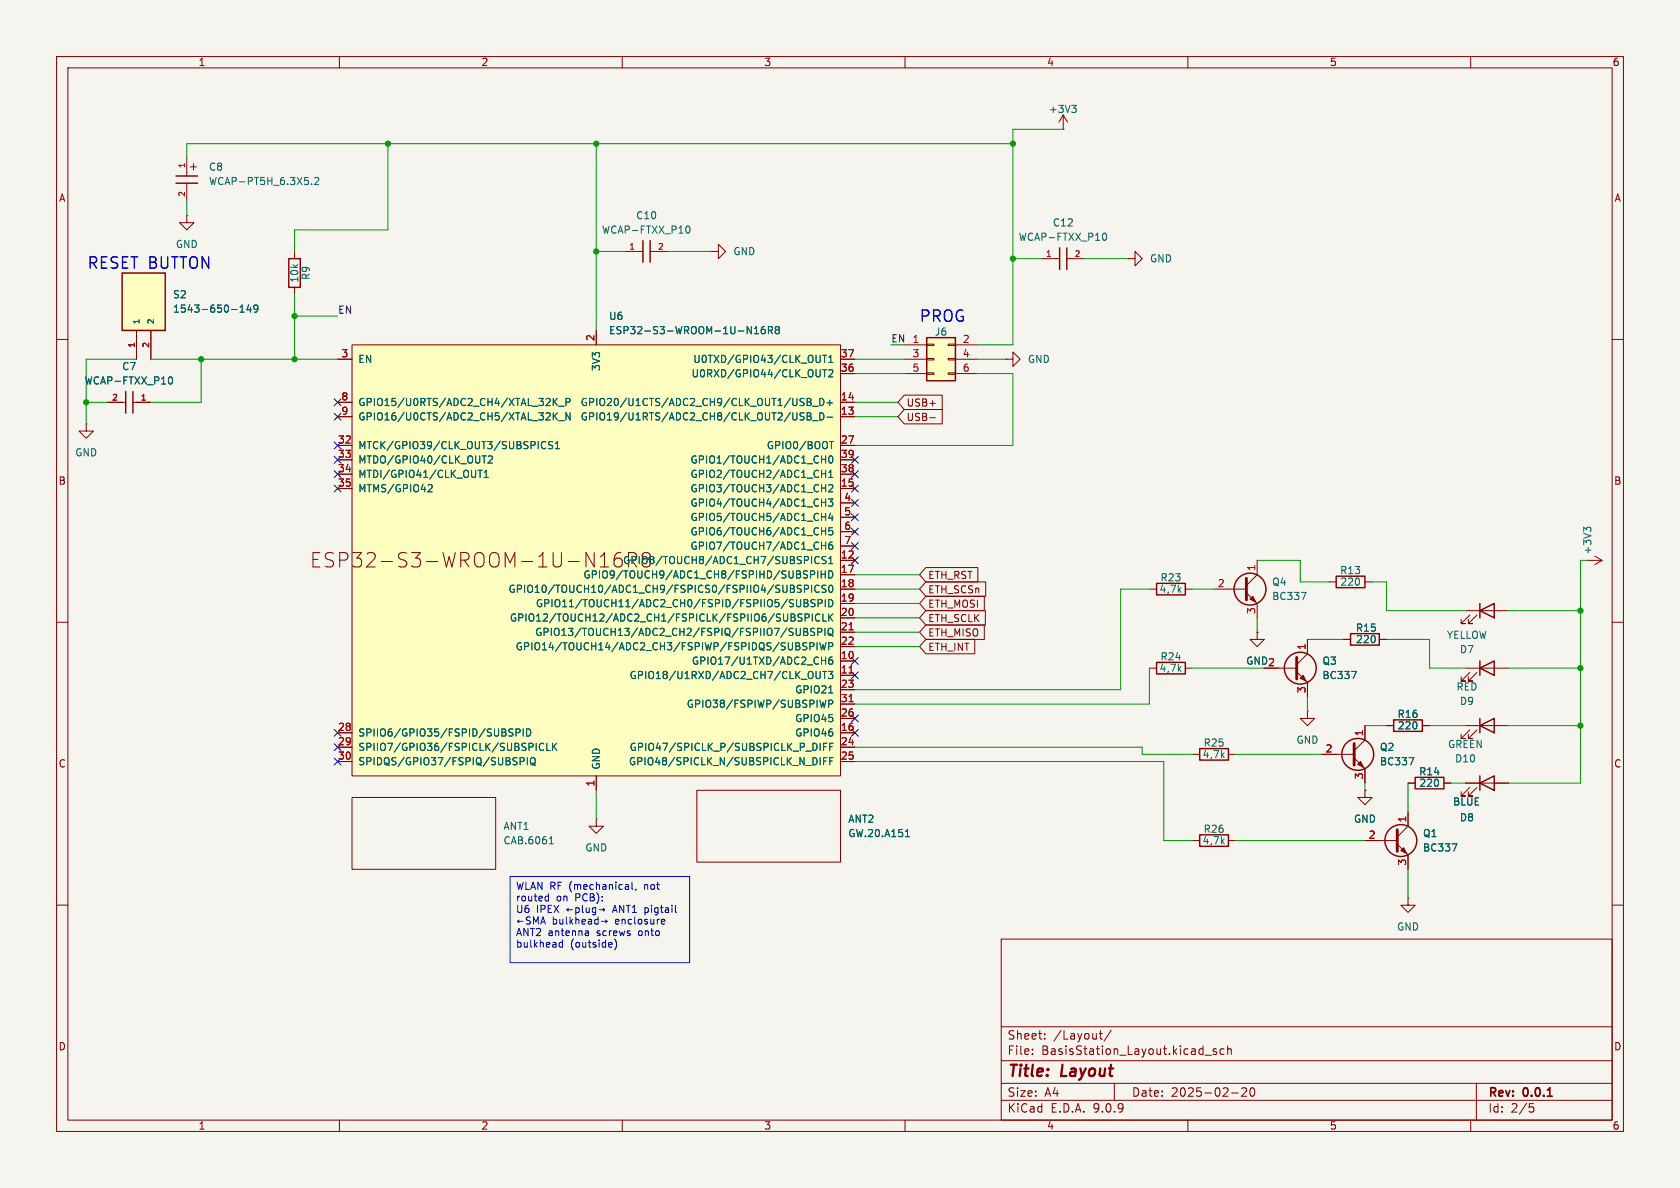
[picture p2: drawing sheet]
<svg xmlns="http://www.w3.org/2000/svg" width="297mm" height="210mm" viewBox="0 0 297 210" stroke-linecap="round" stroke-linejoin="round" font-family="sans-serif">
<path d="M0 0h297v210h-297z" fill="#f5f4ef" stroke="#f5f4ef" stroke-width=".18"/>
<g fill="none" stroke="#840000" stroke-width=".18">
<path d="M10 10h277v190h-277zM12 12h273v186h-273zM60 10v2M110 10v2M160 10v2M210 10v2M260 10v2M110.5 44.5h3.2M115 44.5h3.1M125.7 44.5h1.3v-1.3l1.3 1.3-1.3 1.2v-1.2M125.7 44.5h.1M10 60h2"/>
<path d="M285 60h2M222.2 99.1v2.5l-1.9 1.9M10 110h2M214.6 104.1h5.7M220.3 104.8l1.9 1.9v2.5M285 110h2M210.8 133.4h1.3M217.2 133.4h1.2M248.9 138.4h1.3M255.3 138.4h1.2M248.9 158.8v1.2h1.3l-1.3 1.3-1.3-1.3h1.3M248.9 158.8h.1"/>
<path d="M10 160h2M177 166h108v32h-108zM285 160h2M60 198v2M110 198v2M160 198v2M177 194.5h108M177 191.5h108M177 187.5h108M177 181.5h108M182.5 186.3v.1M182.5 185.5v.1"/>
<path d="M184.7 183.6v.1M184.7 182.8v.1M194.3 182.7h.6M194.5 182.2v1.3l.4 .2M196.5 182.1l-1.3 2M197 191.5v3M210 198v2M213 186.5h1.2M215 185.5l-.3-.1-.2 .2v.2l.5 .2v.3h-.5M216.4 185.5l-.4-.1-.3 .3v.4l.1 .2h.6M217 185.5l.2-.1 .4 .1 .1 .9M217 184.9v1.5"/>
<path d="M217.7 193.2h1.2M219.5 192.4l.6-.1 .2 .1 .1 .3-.9 1.1h.9M221.1 192.4l.2-.1a.81 .81 0 0 1 .6 .6 .81 .81 0 0 1-.3 .8l-.1 .1a.81 .81 0 0 1-.4-1.4zM260 198v2M261 191.5v6.5M270.4 195.1h.7M270.5 195.7h.4l.3 .3-.2 .5-.5 .1"/>
</g>
<path d="M273.6 193.8h.8" fill="none" stroke="#840000" stroke-width=".3"/>
<g fill="none" stroke="#840000" stroke-width=".25">
<path d="M113.7 42.5v3.9M114.9 42.5v3.9M212.1 132.3h5.1v2.1h-5.1zM250.2 137.4h5.1v2h-5.1z"/>
<circle cx="221" cy="104.1" r="2.82"/>
</g>
<path d="M121.4 40.1l.1-.2a.68 .68 0 0 1 .5 .7 .68 .68 0 0 1-.5 .6l-.1-.1M230 104.7h.9l-.6 1.3" fill="none" stroke="#006464" stroke-width=".18"/>
<path d="M220.3 102.2v3.8" fill="none" stroke="#840000" stroke-width=".51"/>
<path d="M221 105.9l.5-.5 .5 1z" fill="#840000" stroke="#840000" stroke-width=".18"/>
<path d="M62.2 61h86.4v76.2h-86.4z" fill="#ffffc2"/>
<g fill="none" stroke="#840000" stroke-width=".18">
<path d="M52.1 44.5v1.2M52.1 50.8v1.3M105.4 58.4v2.6M199.4 45.7h1.3v-1.2l1.2 1.2-1.2 1.3v-1.3M199.4 45.7h.1M59.7 63.5h2.5M59.7 71.1h2.5M59.7 73.7h2.5M59.7 78.7h2.5M62.2 61h86.4v76.2h-86.4zM148.6 63.5h2.5M148.6 71.1h2.5"/>
<path d="M148.6 73.7h2.5M148.6 78.7h2.5M148.6 66h2.5M177.8 63.5h1.3v-1.3l1.2 1.3-1.2 1.3v-1.3M177.8 63.5h.1M59.7 81.3h2.5M59.7 83.8h2.5M59.7 86.4h2.5M106.1 98.4l.8-.7v2.5M109.8 97.7a1.01 1.01 0 0 0-1.2 1.1v.9l.1 .3 .3 .2 .8-.1M109.8 98.8l-.8-.1-.4 .4M112.5 98.2l-.4-.5h-1v2.5"/>
<path d="M113.5 98.2l.5-.5h.5l.5 .5M148.6 81.3h2.5M148.6 83.8h2.5M148.6 86.4h2.5M148.6 88.9h2.5M148.6 91.4h2.5M148.6 94h2.5M148.6 96.5h2.5M148.6 99.1h2.5M280.7 99.1h.1M280.7 99.1h2.5M281.9 98.3l1.3 .8"/>
<path d="M283.2 99.1l-1.3 .7M106.1 100.2h1.5M148.6 101.6h2.5M148.6 104.1h2.5M148.6 106.7h2.5M148.6 109.2h2.5M148.6 111.8h2.5M148.6 114.3h2.5M148.6 116.8h2.5M148.6 119.4h2.5M203.2 104.1h1.3M203.2 118.1h1.3"/>
<path d="M209.5 104.1h1.3M209.5 118.1h1.3M222.2 111.8v1.2h1.3l-1.3 1.3-1.2-1.3h1.2M222.2 111.8h.1M223.5 118.1h5.7M229.2 118.7l1.9 2v2.5M231.1 113v2.6l-1.9 1.9M234.9 102.9h1.3M237.5 113h1.3M241.3 102.9h1.3M243.8 113h1.3M259.1 118.1h7.6"/>
<path d="M259.1 108h7.6M259.8 118.9l-1.5 1.5h.8h-.8v-.8M259.8 108.7l-1.5 1.5h.8h-.8v-.7M261.1 118.9l-1.5 1.5h.7h-.7v-.8M261.1 108.7l-1.5 1.5h.7h-.7v-.7M59.7 129.5h2.5M59.7 132.1h2.5M59.7 134.6h2.5M105.4 137.2v2.5M123.2 139.7h25.4v12.7h-25.4zM148.6 129.5h2.5M148.6 132.1h2.5"/>
<path d="M148.6 134.6h2.5M148.6 121.9h2.5M148.6 124.5h2.5M148.6 127h2.5M231.1 125.7v1.3h1.3l-1.3 1.3-1.2-1.3h1.2M231.1 125.7h.1M233.7 133.4h5.7M239.4 134l1.9 1.9v2.5M241.3 139.7v1.3h1.3l-1.3 1.2-1.3-1.2h1.3M241.3 139.7h.1M241.3 128.3v2.5l-1.9 1.9M245.1 128.3h1.3"/>
<path d="M251.5 128.3h1.2M259.1 128.3h7.6M259.1 138.4h7.6M259.8 139.2l-1.5 1.5h.8h-.8v-.7M259.8 129l-1.5 1.6h.8h-.8v-.8M261.1 139.2l-1.5 1.5h.7h-.7v-.7M261.1 129l-1.5 1.6h.7h-.7v-.8M62.2 141h25.4v12.7h-25.4zM105.4 144.8v1.3h1.3l-1.3 1.2-1.3-1.2h1.3M105.4 144.8h.1M210.8 148.6h1.3M217.2 148.6h1.2"/>
<path d="M241.3 148.6h5.7M247 149.2l1.9 1.9v2.6M248.9 143.5v2.6l-1.9 1.9"/>
</g>
<g fill="none" stroke="#006464" stroke-width=".18">
<path d="M133.4 59h.7M133.4 58.1l.3-.4v1.3M135.2 57.7l-.4 .1a.86 .86 0 0 0 0 1.2l.4-.1 .1-.4-.2-.3h-.3l-.2 .3M135.8 58.4l.7-.1 .1-.1-.1-.3-.7-.2v1.3M136.1 58.4l.5 .6M137.3 58.3l-.2-.3 .2-.3h.2l.3 .3-.3 .3M137.3 58.3l-.2 .2v.4l.2 .1 .4-.1 .1-.1v-.3l-.3-.2M137.3 58.3h.2M96.5 78.2a.6 .6 0 0 0-.9 .4 .6 .6 0 0 0 .6 .7l.3-.1M97.7 78.1l-.5-.1-.2 .2v.3l.6 .3 .1 .3-.2 .2h-.5M97.8 70.4v1.3M97.8 73v1.2"/>
<path d="M98 71l.5 .7M98 73.5l.5 .7M98.2 79.3h.7M98.2 78.4l.3-.4v1.3M98.5 70.4l-.7 .8M98.5 73l-.7 .7M98.8 71.8h1M98.8 74.4h1M100.1 71.1l.6-.1 .1-.1-.1-.3-.6-.2v1.3M100.8 73v1.2l-.7-1.2v1.2M142 73h.2M142.1 73.8v.3"/>
<path d="M142.7 70.4h.4l.3 .3-.3 .3 .3 .2v.3l-.2 .2h-.5zM142.7 73h.4l.3 .2-.3 .4 .3 .1v.3l-.2 .2h-.5zM142.7 71h.4M142.7 73.6h.4M143.7 71.8h.9M143.7 74.4h.9M144.9 70.4a.64 .64 0 0 1 .8 .7 .64 .64 0 0 1-.8 .6zM144.9 73a.64 .64 0 0 1 .8 .6 .64 .64 0 0 1-.8 .6zM145.4 62.8h.7M145.4 65.3h.7M145.8 62.8v1.3M145.8 65.3v1.3"/>
<path d="M146.2 71.2h1M146.2 73.8h1M146.5 64.1h.7M146.5 63.2l.4-.4v1.3M146.5 65.5l.5-.2 .2 .4-.8 .9h.8M146.6 78h.8M146.7 70.7v1M147 78v1.3M75.9 85.7h.4l.1 .3-.8 .9h.8M84.5 83.1h.7M84.9 83.1v1.3M85.2 80.6h.8"/>
<path d="M85.6 80.6v1.3M85.6 84.4h.7M85.6 83.5l.4-.4v1.3M86.3 80.7l.5-.1 .3 .4-.8 .9h.8M144.8 98.5a.6 .6 0 0 0-.8 .4 .6 .6 0 0 0 .6 .7l.2-.1M145.2 81.2h.8M145.2 83.1v1.3M145.2 83.7h.8M145.2 86.3h.8M145.2 88.8h.8M145.2 91.4h.8M145.2 93.9h.8"/>
<path d="M145.2 96.4h.8M146 80.6v1.3M146 83.1v1.3M146 85.7v1.2M146 88.2v1.3M146 90.7v1.3M146 93.3v1.3M146 95.8v1.3M146 98.4h-.5l-.1 .1v.4l.5 .2 .1 .3-.2 .2h-.5M146.4 88.2h.8l-.4 .5 .4 .1v.6l-.2 .1-.6-.1M146.5 84.4h.7M146.5 85.8l.5-.1 .2 .3-.8 .9h.8"/>
<path d="M146.5 83.5l.4-.4v1.3M146.5 98.7l.4-.3v1.2M146.5 99.6h.7M146.6 80.7l.2-.1a.68 .68 0 0 1 .4 .6 .68 .68 0 0 1-.4 .7l-.2-.2-.1-.3zM146.8 90.7l-.3 .9h.8M147.1 95.8l-.4 .1a.86 .86 0 0 0 0 1.2l.5-.1v-.4l-.2-.3-.4 .1-.1 .2M147.1 91.2v.8M147.2 93.3h-.6l-.1 .6 .2-.1h.4l.1 .2v.4l-.2 .2-.5-.2M280.5 93.6l-.5-.4v.8M280.5 93.4l.2-.2h.3l.2 .2M141.1 108.9l.7 .5-.3 .4-.4-.1M141.5 111.1v1l-.3 .2"/>
<path d="M141.5 106v1l-.1 .2-.3 .1M141.7 103.5l-.5-.1-.2 .2v.3l.5 .3 .2 .3-.3 .2h-.5M141.8 108.6l-.5-.1-.2 .3M142.1 111.1h.4l.3 .2-.3 .4 .3 .1v.3l-.2 .2h-.5zM142.1 111.7h.4M142.2 106h.4l.2 .2-.2 .4 .2 .1 .1 .3-.3 .3h-.4zM142.2 106.6h.4M142.2 104.1h.6l.1-.2v-.3l-.7-.2v1.3M142.3 109.2l.6-.1 .2-.1-.1-.3-.7-.2v1.3M142.6 113.7l-.4-.1-.2 .1v.4l.5 .2 .1 .3-.2 .3-.5-.1M143.2 114.3l.6-.1 .1-.2-.1-.3-.6-.1v1.3M143.3 101.6l.6-.1 .1-.2v-.3l-.7-.1v1.3"/>
<path d="M143.5 103.4v1.3M143.6 108.5v1.3M144 111.1h-.5l-.1 .1v.4l.5 .2 .1 .3-.2 .2h-.5M144.1 106.1l-.5-.1-.2 .1v.4l.6 .2 .1 .3-.3 .3-.4-.1M144.3 118.7v1l.2 .3 .4-.1 .1-.2v-1M144.4 113.6v1.3M144.6 111.7h.6l.1-.2-.1-.3-.6-.1v1.2M144.6 100.9v1.3M144.6 106.7l.6-.1 .2-.2-.1-.3-.7-.1v1.3M144.8 103.6a.6 .6 0 0 0-.8 .4 .6 .6 0 0 0 .6 .7l.2-.1M144.9 108.7a.6 .6 0 0 0-.8 .4 .6 .6 0 0 0 .6 .7l.2-.1M144.9 113.6l.3 1.3 .3-.9 .2 .9 .3-1.3"/>
<path d="M145.2 100.9v1.3M145.2 101.5h.7M145.2 116.1v1.3M145.2 116.8h.8M145.4 118.7h.7M145.5 108.5v1.3h.6M145.8 118.7v1.3M145.8 111.1v1.2M145.9 100.9v1.3M145.9 106v1.3M146 116.1v1.3M146 103.5l-.5-.1-.1 .2v.3l.5 .3 .1 .3-.2 .2h-.5"/>
<path d="M146.4 111.3l.3-.2a.43 .43 0 0 1 .5 .4v.4a.42 .42 0 0 1-.4 .5 .42 .42 0 0 1-.4-.5zM146.4 118.7h.8l-.4 .5 .4 .1v.5l-.2 .2-.6-.2M146.5 100.9a.64 .64 0 0 1 .7 .6 .64 .64 0 0 1-.7 .7zM146.5 106a.64 .64 0 0 1 .7 .6 .64 .64 0 0 1-.7 .7zM146.5 114.3l.6-.1 .1-.2v-.3l-.7-.1v1.3M146.5 108.5v1.3M146.6 103.6l.2-.2a.68 .68 0 0 1 .4 .7 .68 .68 0 0 1-.4 .6l-.2-.1-.1-.4zM146.6 112l.7 .5M146.7 109.1l.5 .7M147.1 116.1l-.4 .1a.86 .86 0 0 0 0 1.2l.5-.1v-.4l-.2-.3-.4 .1-.1 .2M147.2 108.5l-.7 .8M238.9 118.7h.9l-.6 1.3"/>
<path d="M90.2 129.5l.4 .1 .1 .3-.3 .2h-.3M90.2 128.8l.5 .1M91.2 129.5h.6l.2-.2-.1-.3-.7-.2v1.3M92 134.6l.6-.1 .1-.1-.1-.3-.6-.2v1.3M92.5 128.8v1.3M93.1 128.8a.64 .64 0 0 1 .7 .7 .64 .64 0 0 1-.7 .6zM93.2 133.9v1.3M93.8 134.1l.3-.2a.43 .43 0 0 1 .5 .5v.4a.42 .42 0 0 1-.4 .4 .42 .42 0 0 1-.4-.4zM94 134.9l.7 .4M94.8 131.4v1.3M96.1 131.5a.6 .6 0 0 0-.8 .4 .6 .6 0 0 0 .6 .8l.2-.2M96.7 131.4v1.3h.6"/>
<path d="M97.7 131.4v1.3M97.9 131.9l.5 .8M98.4 131.4l-.7 .7M145 131.4v1.3M145 133.9v1.3M145.6 132h.4M145.6 134.5h.4M146 123.8l-.3 1.2-.2-.9-.3 .9M146.2 131.4h-.6v1.3M146.2 133.9h-.6v1.3M146.5 124.4h.6l.1-.2v-.3l-.7-.1v1.2M146.5 122.5h.7"/>
<path d="M146.7 132h.4M146.7 134.5h.4M147.3 131.4h-.6v1.3M147.3 133.9h-.6v1.3M249.1 133.9h.8l-.5 1.3M97.1 149.2h.7M97.2 148.2l.3-.3v1.3M160.1 147.9h.7M160.2 146.9l.2-.3v1.3M256.7 149.2h.9l-.6 1.2"/>
</g>
<path d="M150.1 111.3h.7M150.1 119h.7M150.1 124h.7" fill="none" stroke="#a90000" stroke-width=".18"/>
<path d="M229.2 116.2v3.8M239.4 131.4v3.9M247 146.7v3.8" fill="none" stroke="#840000" stroke-width=".51"/>
<g fill="none" stroke="#840000" stroke-width=".25">
<path d="M51.1 45.7h2v5.1h-2zM204.5 117.1h5v2h-5zM204.5 103.1h5v2.1h-5zM236.2 101.9h5.1v2h-5.1zM238.8 112h5v2h-5zM261.6 118.1l2.6-1.3v2.6zM261.6 108l2.6-1.3v2.5zM261.6 106.7v2.5M261.6 116.8v2.6M246.4 127.3h5.1v2h-5.1zM261.6 138.4l2.6-1.2v2.5zM261.6 128.3l2.6-1.3v2.5z"/>
<path d="M261.6 127v2.5M261.6 137.2v2.5M212.1 147.6h5.1v2h-5.1z"/>
<circle cx="229.9" cy="118.1" r="2.82"/>
<circle cx="240" cy="133.3" r="2.82"/>
<circle cx="247.6" cy="148.6" r="2.82"/>
</g>
<g fill="#840000" stroke="#840000" stroke-width=".18">
<path d="M229.9 119.9l.5-.5 .5 1z"/>
<path d="M240 135.1l.5-.5 .5 1z"/>
<path d="M247.6 150.4l.6-.5 .5 1z"/>
</g>
<path d="M21.6 48.3h7.6v10.1h-7.6z" fill="#ffffc2"/>
<path d="M31.1 32.4h3.8M31.1 31.1h3.8M21.6 48.3h7.6v10.1h-7.6zM187.3 43.8v3.8M188.6 43.8v3.8" fill="none" stroke="#840000" stroke-width=".25"/>
<path d="M33 27.9v3.2M33 32.4v3.2M188 22.9h.1M188 20.3l-.8 1.3M188 20.3l.7 1.3M188 20.3v2.6M24.1 58.4v5.1M26.7 58.4v5.1M184.1 45.7h3.2M188.6 45.7h3.2M15.2 74.9v1.3h1.3l-1.3 1.3-1.2-1.3h1.2M15.2 74.9h.1" fill="none" stroke="#840000" stroke-width=".18"/>
<path d="M189.5 18.6h.8l-.5 .5M190 19.1l.3 .2v.3l-.3 .3M55.1 32.5v.1M55.6 31.5l.5-.1 .3 .3-.8 .9h.8M42.4 55.2h.8M42.4 54.3l.4-.4v1.3M44 53.9l-.3 .9h.7M44.3 54.3v.9M45.6 54.5l-.3 .2-.3-.1-.1-.1 .1-.5 .3-.1 .2 .1a.84 .84 0 0 1-.3 1.2h-.2M195 41.3l.2-.1a.68 .68 0 0 1 .4 .7 .68 .68 0 0 1-.4 .6l-.2-.1" fill="none" stroke="#006464" stroke-width=".18"/>
<path d="M163.8 59.7h5.1v7.6h-5.1z" fill="#ffffc2"/>
<path d="M163.8 59.7h5.1v7.6h-5.1zM22.2 69.2v3.8M23.5 69.2v3.8" fill="none" stroke="#840000" stroke-width=".25"/>
<g fill="none" stroke="#840000" stroke-width=".18">
<path d="M33 38.1v1.3h1.3l-1.3 1.2-1.3-1.2h1.3M33 38.1h.1M24.1 58.4v5.1M26.7 58.4v5.1M105.4 58.4v2.6M19 71.1h3.2M23.5 71.1h3.2M59.7 63.5h2.5M59.7 71.1h2.5M59.7 73.7h2.5M59.7 78.7h2.5M148.6 63.5h2.5"/>
<path d="M148.6 66h2.5M148.6 71.1h2.5M148.6 73.7h2.5M148.6 78.7h2.5M159.9 72.4h6.7v2.5h-6.7l-1.2-1.2zM159.9 69.8h6.7v2.6h-6.7l-1.2-1.3zM160 61h3.8M160 63.5h3.8M160 66h3.8M163.8 60.8h1.3v.3h-1.3zM163.8 63.4h1.3v.2h-1.3zM163.8 65.9h1.3v.3h-1.3z"/>
<path d="M164.4 73.8h1M167.6 60.8h1.3v.3h-1.3zM167.6 63.4h1.3v.2h-1.3zM167.6 65.9h1.3v.3h-1.3zM168.9 61h3.8M168.9 63.5h3.8M168.9 66h3.8M59.7 81.3h2.5M59.7 83.8h2.5M59.7 86.4h2.5M148.6 81.3h2.5M148.6 83.8h2.5"/>
<path d="M148.6 86.4h2.5M148.6 88.9h2.5M148.6 91.4h2.5M148.6 94h2.5M148.6 96.5h2.5M148.6 99.1h2.5M148.6 101.6h2.5M148.6 104.1h2.5M148.6 106.7h2.5M148.6 109.2h2.5M148.6 111.8h2.5M148.6 114.3h2.5"/>
<path d="M148.6 116.8h2.5M148.6 119.4h2.5M163.7 102.9h10.6v2.5h-10.6l-1.1-1.3zM163.7 105.4h10.3v2.6h-10.3l-1.1-1.3zM163.7 100.3h9.2v2.6h-9.2l-1.1-1.3zM163.7 113h8.6v2.6h-8.6l-1.1-1.3zM163.7 107.9h10.5v2.6h-10.5l-1.1-1.3zM163.7 110.5h10.3v2.5h-10.3l-1.1-1.2zM222.2 111.8h.1M223.5 118.1h2.6M231.1 113v2.6M237.5 113h1.3"/>
<path d="M243.8 113h1.3M59.7 129.5h2.5M59.7 132.1h2.5M59.7 134.6h2.5M105.4 137.2v2.5M148.6 129.5h2.5M148.6 132.1h2.5M148.6 134.6h2.5M148.6 121.9h2.5M148.6 124.5h2.5M148.6 127h2.5M231.1 120.7v2.5"/>
<path d="M233.7 133.4h2.5M241.3 139.7h.1M241.3 128.3v2.5M241.3 135.9v2.5M245.1 128.3h1.3M248.9 138.4h1.3M251.5 128.3h1.2M255.3 138.4h1.2M259.1 138.4h2.5M264.2 138.4h2.5M241.3 148.6h2.5M248.9 143.5v2.6"/>
<path d="M248.9 151.1v2.6"/>
</g>
<g fill="none" stroke="#006464" stroke-width=".18">
<path d="M42.4 55.2h.8M42.4 54.3l.4-.4v1.3M44 53.9l-.3 .9h.7M44.3 54.3v.9M45.6 54.5l-.3 .2-.3-.1-.1-.1 .1-.5 .3-.1 .2 .1a.84 .84 0 0 1-.3 1.2h-.2M133.4 59h.7M133.4 58.1l.3-.4v1.3M135.2 57.7l-.4 .1a.86 .86 0 0 0 0 1.2l.4-.1 .1-.4-.2-.3h-.3l-.2 .3M135.8 58.4l.7-.1 .1-.1-.1-.3-.7-.2v1.3M136.1 58.4l.5 .6M137.3 58.3l-.2 .2v.4l.2 .1 .4-.1 .1-.1v-.3l-.3-.2M137.3 58.3l-.2-.3 .2-.3h.2l.3 .3-.3 .3"/>
<path d="M137.3 58.3h.2M29.9 66.7l.2-.1a.68 .68 0 0 1 .4 .7 .68 .68 0 0 1-.4 .6l-.2-.1M96.5 78.2a.6 .6 0 0 0-.9 .4 .6 .6 0 0 0 .6 .7l.3-.1M97.7 78.1l-.5-.1-.2 .2v.3l.6 .3 .1 .3-.2 .2h-.5M97.8 70.4v1.3M97.8 73v1.2M98 71l.5 .7M98 73.5l.5 .7M98.2 79.3h.7M98.2 78.4l.3-.4v1.3M98.5 70.4l-.7 .8M98.5 73l-.7 .7"/>
<path d="M98.8 71.8h1M98.8 74.4h1M100.1 71.1l.6-.1 .1-.1-.1-.3-.6-.2v1.3M100.8 73v1.2l-.7-1.2v1.2M142 73h.2M142.1 73.8v.3M142.7 70.4h.4l.3 .3-.3 .3 .3 .2v.3l-.2 .2h-.5zM142.7 73h.4l.3 .2-.3 .4 .3 .1v.3l-.2 .2h-.5zM142.7 71h.4M142.7 73.6h.4M143.7 71.8h.9M143.7 74.4h.9"/>
<path d="M144.9 70.4a.64 .64 0 0 1 .8 .7 .64 .64 0 0 1-.8 .6zM144.9 73a.64 .64 0 0 1 .8 .6 .64 .64 0 0 1-.8 .6zM145.4 62.8h.7M145.4 65.3h.7M145.8 62.8v1.3M145.8 65.3v1.3M146.2 71.2h1M146.2 73.8h1M146.5 65.5l.5-.2 .2 .4-.8 .9h.8M146.5 64.1h.7M146.5 63.2l.4-.4v1.3M146.6 78h.8"/>
<path d="M146.7 70.7v1M147 78v1.3M75.9 85.7h.4l.1 .3-.8 .9h.8M84.5 83.1h.7M84.9 83.1v1.3M85.2 80.6h.8M85.6 80.6v1.3M85.6 84.4h.7M85.6 83.5l.4-.4v1.3M86.3 80.7l.5-.1 .3 .4-.8 .9h.8M144.8 98.5a.6 .6 0 0 0-.8 .4 .6 .6 0 0 0 .6 .7l.2-.1M145.2 81.2h.8"/>
<path d="M145.2 83.1v1.3M145.2 83.7h.8M145.2 86.3h.8M145.2 88.8h.8M145.2 91.4h.8M145.2 93.9h.8M145.2 96.4h.8M146 80.6v1.3M146 83.1v1.3M146 85.7v1.2M146 88.2v1.3M146 90.7v1.3"/>
<path d="M146 93.3v1.3M146 95.8v1.3M146 98.4h-.5l-.1 .1v.4l.5 .2 .1 .3-.2 .2h-.5M146.4 88.2h.8l-.4 .5 .4 .1v.6l-.2 .1-.6-.1M146.5 84.4h.7M146.5 85.8l.5-.1 .2 .3-.8 .9h.8M146.5 83.5l.4-.4v1.3M146.5 98.7l.4-.3v1.2M146.5 99.6h.7M146.6 80.7l.2-.1a.68 .68 0 0 1 .4 .6 .68 .68 0 0 1-.4 .7l-.2-.2-.1-.3zM146.8 90.7l-.3 .9h.8M147.1 95.8l-.4 .1a.86 .86 0 0 0 0 1.2l.5-.1v-.4l-.2-.3-.4 .1-.1 .2"/>
<path d="M147.1 91.2v.8M147.2 93.3h-.6l-.1 .6 .2-.1h.4l.1 .2v.4l-.2 .2-.5-.2M141.1 108.9l.7 .5-.3 .4-.4-.1M141.5 111.1v1l-.3 .2M141.5 106v1l-.1 .2-.3 .1M141.7 103.5l-.5-.1-.2 .2v.3l.5 .3 .2 .3-.3 .2h-.5M141.8 108.6l-.5-.1-.2 .3M142.1 111.1h.4l.3 .2-.3 .4 .3 .1v.3l-.2 .2h-.5zM142.1 111.7h.4M142.2 106h.4l.2 .2-.2 .4 .2 .1 .1 .3-.3 .3h-.4zM142.2 106.6h.4M142.2 104.1h.6l.1-.2v-.3l-.7-.2v1.3"/>
<path d="M142.3 109.2l.6-.1 .2-.1-.1-.3-.7-.2v1.3M142.6 113.7l-.4-.1-.2 .1v.4l.5 .2 .1 .3-.2 .3-.5-.1M143.2 114.3l.6-.1 .1-.2-.1-.3-.6-.1v1.3M143.3 101.6l.6-.1 .1-.2v-.3l-.7-.1v1.3M143.5 103.4v1.3M143.6 108.5v1.3M144 111.1h-.5l-.1 .1v.4l.5 .2 .1 .3-.2 .2h-.5M144.1 106.1l-.5-.1-.2 .1v.4l.6 .2 .1 .3-.3 .3-.4-.1M144.3 118.7v1l.2 .3 .4-.1 .1-.2v-1M144.4 113.6v1.3M144.6 111.7h.6l.1-.2-.1-.3-.6-.1v1.2M144.6 100.9v1.3"/>
<path d="M144.6 106.7l.6-.1 .2-.2-.1-.3-.7-.1v1.3M144.8 103.6a.6 .6 0 0 0-.8 .4 .6 .6 0 0 0 .6 .7l.2-.1M144.9 108.7a.6 .6 0 0 0-.8 .4 .6 .6 0 0 0 .6 .7l.2-.1M144.9 113.6l.3 1.3 .3-.9 .2 .9 .3-1.3M145.2 100.9v1.3M145.2 101.5h.7M145.2 116.1v1.3M145.2 116.8h.8M145.4 118.7h.7M145.5 108.5v1.3h.6M145.8 118.7v1.3M145.8 111.1v1.2"/>
<path d="M145.9 100.9v1.3M145.9 106v1.3M146 116.1v1.3M146 103.5l-.5-.1-.1 .2v.3l.5 .3 .1 .3-.2 .2h-.5M146.4 111.3l.3-.2a.43 .43 0 0 1 .5 .4v.4a.42 .42 0 0 1-.4 .5 .42 .42 0 0 1-.4-.5zM146.4 118.7h.8l-.4 .5 .4 .1v.5l-.2 .2-.6-.2M146.5 100.9a.64 .64 0 0 1 .7 .6 .64 .64 0 0 1-.7 .7zM146.5 106a.64 .64 0 0 1 .7 .6 .64 .64 0 0 1-.7 .7zM146.5 114.3l.6-.1 .1-.2v-.3l-.7-.1v1.3M146.5 108.5v1.3M146.6 103.6l.2-.2a.68 .68 0 0 1 .4 .7 .68 .68 0 0 1-.4 .6l-.2-.1-.1-.4zM146.6 112l.7 .5"/>
<path d="M146.7 109.1l.5 .7M147.1 116.1l-.4 .1a.86 .86 0 0 0 0 1.2l.5-.1v-.4l-.2-.3-.4 .1-.1 .2M147.2 108.5l-.7 .8M238.9 118.7h.9l-.6 1.3M90.2 129.5l.4 .1 .1 .3-.3 .2h-.3M90.2 128.8l.5 .1M91.2 129.5h.6l.2-.2-.1-.3-.7-.2v1.3M92 134.6l.6-.1 .1-.1-.1-.3-.6-.2v1.3M92.5 128.8v1.3M93.1 128.8a.64 .64 0 0 1 .7 .7 .64 .64 0 0 1-.7 .6zM93.2 133.9v1.3M93.8 134.1l.3-.2a.43 .43 0 0 1 .5 .5v.4a.42 .42 0 0 1-.4 .4 .42 .42 0 0 1-.4-.4z"/>
<path d="M94 134.9l.7 .4M94.8 131.4v1.3M96.1 131.5a.6 .6 0 0 0-.8 .4 .6 .6 0 0 0 .6 .8l.2-.2M96.7 131.4v1.3h.6M97.7 131.4v1.3M97.9 131.9l.5 .8M98.4 131.4l-.7 .7M145 131.4v1.3M145 133.9v1.3M145.6 132h.4M145.6 134.5h.4M146 123.8l-.3 1.2-.2-.9-.3 .9"/>
<path d="M146.2 131.4h-.6v1.3M146.2 133.9h-.6v1.3M146.5 124.4h.6l.1-.2v-.3l-.7-.1v1.2M146.5 122.5h.7M146.7 132h.4M146.7 134.5h.4M147.3 131.4h-.6v1.3M147.3 133.9h-.6v1.3M249.1 133.9h.8l-.5 1.3M160.1 147.9h.7M160.2 146.9l.2-.3v1.3M256.7 149.2h.9l-.6 1.2"/>
</g>
<g fill="none" stroke="#009600" stroke-width=".18">
<path d="M33 35.6v2.5M68.6 25.4v15.2h-16.5v3.9M105.4 25.4v33M179.1 25.4h-146.1v2.5M188 22.9h-8.9v38.1h-6.4M52.1 52.1v11.4M52.1 55.9h7.6M105.4 44.5h5.1M118.1 44.5h7.6M179.1 45.7h5M191.8 45.7h7.6M15.2 71.1h3.8"/>
<path d="M24.1 63.5h-8.9v11.4M26.7 63.5h33M35.6 63.5v7.6h-8.9M151.1 73.7h7.6M151.1 63.5h8.9M151.1 71.1h7.6M151.1 66h8.9M172.7 63.5h5.1M172.7 66h6.4v12.7h-28M222.2 99.1h7.7v3.8h5M280.7 99.1h-1.3v39.3h-12.7M151.1 101.6h11.5"/>
<path d="M151.1 106.7h11.5M151.1 104.1h11.5M151.1 109.2h11.5M151.1 114.3h11.5M151.1 111.8h11.5M203.2 104.1h-5.1v17.8h-47M203.2 118.1v6.4h-52.1M210.8 104.1h3.8M210.8 118.1h12.7M222.2 109.2v2.6M231.1 113h6.4M242.6 102.9h2.5v5.1h14"/>
<path d="M245.1 113h7.6v5.1h6.4M266.7 118.1h12.7M266.7 108h12.7M105.4 139.7v5.1M151.1 134.6h54.6v14h5.1M151.1 132.1h50.8v1.3h8.9M218.4 133.4h15.3M231.1 123.2v2.5M241.3 138.4v1.3M241.3 128.3h3.8M248.9 138.4v5.1M252.7 128.3h6.4"/>
<path d="M256.5 138.4h2.6M266.7 128.3h12.7M218.4 148.6h22.9M248.9 153.7v5.1"/>
</g>
<g fill="none" stroke="#000084" stroke-width=".18">
<path d="M59.1 78.1l1.2 1.2M59.1 73.1l1.2 1.2M59.1 70.5l1.2 1.2M60.3 78.1l-1.2 1.2M60.3 73.1l-1.2 1.2M60.3 70.5l-1.2 1.2M59.1 83.2l1.2 1.2M59.1 85.8l1.2 1.2M59.1 80.7l1.2 1.2M60.3 83.2l-1.2 1.2M60.3 85.8l-1.2 1.2M60.3 80.7l-1.2 1.2"/>
<path d="M150.5 80.7l1.2 1.2M150.5 90.8l1.2 1.2M150.5 95.9l1.2 1.2M150.5 98.5l1.2 1.2M150.5 83.2l1.2 1.2M150.5 85.8l1.2 1.2M150.5 88.3l1.2 1.2M150.5 93.4l1.2 1.2M151.7 80.7l-1.2 1.2M151.7 90.8l-1.2 1.2M151.7 95.9l-1.2 1.2M151.7 98.5l-1.2 1.2"/>
<path d="M151.7 83.2l-1.2 1.2M151.7 85.8l-1.2 1.2M151.7 88.3l-1.2 1.2M151.7 93.4l-1.2 1.2M150.5 118.8l1.2 1.2M150.5 116.2l1.2 1.2M151.7 118.8l-1.2 1.2M151.7 116.2l-1.2 1.2M59.1 134l1.2 1.2M59.1 131.5l1.2 1.2M59.1 128.9l1.2 1.2M60.3 134l-1.2 1.2"/>
<path d="M60.3 131.5l-1.2 1.2M60.3 128.9l-1.2 1.2M150.5 128.9l1.2 1.2M150.5 126.4l1.2 1.2M151.7 128.9l-1.2 1.2M151.7 126.4l-1.2 1.2"/>
</g>
<g fill="none" stroke="#0000c2" stroke-width=".18">
<path d="M90.2 154.9h31.7v15.3h-31.7zM97 158v1.3M97 159.2l-.4 .1M111.7 155.9v1.1l.2 .2M112.4 157.2l-.1 .2M91.5 162.9h1M91.5 162.9l.3 .2M91.8 162.6l-.3 .3M93 162.3l.2 .3 .4 .2 .2 .2-.3 .3h-.5M94.3 163.3v-1.2l.4 .9 .5-.9v1.2M95.6 163.3l.4-1.2 .4 1.2M95.7 163h.6"/>
<path d="M97.8 162.6l.4-.1 .2 .2-.1 .6h-.5M97.8 162.1v1.2M99 162.5v.8h.3l.2-.1M99.4 166.7l-.3-.1-.3 .2 .2 .6h.4M99.4 166.2v1.2M99.5 162.5v.8M100.1 162.1v1.1l.2 .1M100.2 160.8h1M100.2 160.8l.3 .3M100.5 160.6l-.3 .2M100.8 162.1v1.2M100.9 162.9l.4 .4"/>
<path d="M101.3 162.5l-.5 .5M101.8 162.1v1.2M101.8 162.6l.2-.1 .3 .1 .1 .7M101.8 160.5v1.2M102.4 160.6v.6l-.2 .1-.4-.1M102.9 162.9l.6-.1-.1-.2-.3-.1-.2 .2 .1 .6h.4M103 160v1.1l.1 .2M103.6 160.5l.1 .7 .3 .1 .2-.1M103.6 164.5h.3l.1 .2v.7M104 162.6h.5l.1 .7M104 165.3l-.4 .1M104 164.8l-.4 .1"/>
<path d="M104.2 160.5v.8M104.6 162.8l-.4 .1-.2 .1 .2 .3h.4M104.8 160.6v.6l.2 .1 .3-.1M105.3 160.5v1l-.2 .2h-.3M105.7 162.6l-.3-.1-.3 .2 .2 .6h.4M105.7 162.1v1.2M105.9 160.8h1M106.3 162.9h1M106.6 160.6l.3 .2M106.9 160.8l-.3 .3M107.1 162.6l.2 .3M107.3 162.9l-.2 .2"/>
<path d="M108.2 166.7v.2l-.6 .1M108.3 161.3l.4-1.3 .4 1.3M108.4 160.9h.6M108.9 166.3a1.48 1.48 0 0 1-.3 1.6M110.3 160v1.3l-.8-1.3v1.3M110.7 160h.7M111.1 160v1.3M111.8 161.3h.7M111.8 160.4l.3-.4v1.3M117 163.3h.5M117.5 162.7v.1l-.6 .1M119.5 161.2l.1 .1"/>
</g>
<path d="M150.1 111.3h.7M150.1 119h.7M150.1 124h.7" fill="none" stroke="#a90000" stroke-width=".18"/>
<g fill="#009600" stroke="#009600" stroke-width=".18">
<circle cx="179.1" cy="25.4" r=".46"/>
<circle cx="179.1" cy="45.7" r=".46"/>
<circle cx="52.1" cy="55.9" r=".46"/>
<circle cx="105.4" cy="44.5" r=".46"/>
<circle cx="52.1" cy="63.5" r=".46"/>
<circle cx="279.4" cy="108" r=".46"/>
<circle cx="279.4" cy="128.3" r=".46"/>
<circle cx="279.4" cy="118.1" r=".46"/>
<circle cx="105.4" cy="25.4" r=".46"/>
<circle cx="68.6" cy="25.4" r=".46"/>
<circle cx="15.2" cy="71.1" r=".46"/>
<circle cx="35.6" cy="63.5" r=".46"/>
</g>
<text font-size="3.5" fill="#840000" x="54.8" y="100.6">ESP32-S3-WROOM-1U-N16R8</text>
<g font-size="2.8" fill="#00f">
<text x="15.3" y="47.9">RESET BUTTON</text>
<text x="162.4" y="57.3">PROG</text>
</g>
<g font-size="2.8" fill="#840000">
<text x="178" y="190.9">Title:</text>
<text x="187.7" y="190.9">Layout</text>
</g>
<g font-size="2.1" fill="#840000">
<text x="178" y="184">Sheet:</text>
<text x="186.2" y="184">/Layout/</text>
<text x="178" y="186.7">File:</text>
<text x="184.1" y="186.7">BasisStation_Layout.kicad_sch</text>
<text x="178" y="196.9">KiCad</text>
<text x="178" y="194.1">Size:</text>
<text x="184.7" y="194.1">A4</text>
<text x="185.7" y="196.9">E.D.A.</text>
<text x="193.3" y="196.9">9.0.9</text>
<text x="200" y="194.1">Date:</text>
<text x="207" y="194.1">2025-02-20</text>
<text x="263" y="194.3">Rev:</text>
<text x="263" y="196.9">Id:</text>
<text x="267.1" y="196.9">2/5</text>
<text x="269.4" y="194.3">0.0.1</text>
</g>
<text font-size="2" fill="#840000" x="34.9" y="30.5" transform="rotate(-90 34.9 30.5)">+</text>
<g font-size="1.8" fill="#840000">
<text x="35" y="11.9">1</text>
<text x="85" y="11.9">2</text>
<text x="135" y="11.9">3</text>
<text x="185" y="11.9">4</text>
<text x="235" y="11.9">5</text>
<text x="285" y="11.9">6</text>
<text x="10.3" y="35.9">A</text>
<text x="285.3" y="35.9">A</text>
<text x="160.2" y="74.6">USB-</text>
<text x="160.2" y="72.1">USB+</text>
<text x="10.3" y="85.9">B</text>
<text x="285.3" y="85.9">B</text>
<text x="164" y="105.1">ETH_SCSn</text>
<text x="164" y="107.6">ETH_MOSI</text>
<text x="164" y="102.6">ETH_RST</text>
<text x="164" y="110.2">ETH_SCLK</text>
<text x="164" y="112.7">ETH_MISO</text>
<text x="164" y="115.3">ETH_INT</text>
<text x="10.3" y="135.9">C</text>
<text x="285.3" y="135.9">C</text>
<text x="10.3" y="185.9">D</text>
<text x="285.3" y="185.9">D</text>
<text x="35" y="199.9">1</text>
<text x="85" y="199.9">2</text>
<text x="135" y="199.9">3</text>
<text x="185" y="199.9">4</text>
<text x="235" y="199.9">5</text>
<text x="285" y="199.9">6</text>
</g>
<g font-size="1.8" fill="#006464">
<text x="185.3" y="20.2">+3V3</text>
<text x="36.8" y="30.4">C8</text>
<text x="36.8" y="32.9">WCAP-PT5H_6.3X5.2</text>
<text x="106.3" y="41.5">WCAP-FTXX_P10</text>
<text x="112.4" y="39">C10</text>
<text x="186" y="40.2">C12</text>
<text x="31" y="44">GND</text>
<text x="129.5" y="45.3">GND</text>
<text x="180" y="42.8">WCAP-FTXX_P10</text>
<text x="203.2" y="46.6">GND</text>
<text x="30.5" y="52.9">S2</text>
<text x="52.9" y="50.1" transform="rotate(-90 52.9 50.1)">10k</text>
<text x="55" y="49.6" transform="rotate(-90 55 49.6)">R9</text>
<text x="30.5" y="55.5">1543-650-149</text>
<text x="107.6" y="59.3">ESP32-S3-WROOM-1U-N16R8</text>
<text x="107.6" y="56.7">U6</text>
<text x="165.2" y="59.5">J6</text>
<text x="21.5" y="65.6">C7</text>
<text x="63.2" y="64.4">EN</text>
<text x="106.3" y="65.7" transform="rotate(-90 106.3 65.7)">3V3</text>
<text x="122.5" y="64.4">U0TXD/GPIO43/CLK_OUT1</text>
<text x="181.6" y="64.4">GND</text>
<text x="14.9" y="68.2">WCAP-FTXX_P10</text>
<text x="63.2" y="72">GPIO15/U0RTS/ADC2_CH4/XTAL_32K_P</text>
<text x="102.6" y="72">GPIO20/U1CTS/ADC2_CH9/CLK_OUT1/USB_D+</text>
<text x="122.2" y="66.9">U0RXD/GPIO44/CLK_OUT2</text>
<text x="63.2" y="74.5">GPIO16/U0CTS/ADC2_CH5/XTAL_32K_N</text>
<text x="102.6" y="74.5">GPIO19/U1RTS/ADC2_CH8/CLK_OUT2/USB_D-</text>
<text x="13.2" y="80.9">GND</text>
<text x="63.2" y="79.6">MTCK/GPIO39/CLK_OUT3/SUBSPICS1</text>
<text x="63.2" y="82.1">MTDO/GPIO40/CLK_OUT2</text>
<text x="122" y="82.1">GPIO1/TOUCH1/ADC1_CH0</text>
<text x="135.5" y="79.6">GPIO0/BOOT</text>
<text x="63.2" y="84.7">MTDI/GPIO41/CLK_OUT1</text>
<text x="63.2" y="87.2">MTMS/GPIO42</text>
<text x="122" y="84.7">GPIO2/TOUCH2/ADC1_CH1</text>
<text x="122" y="87.2">GPIO3/TOUCH3/ADC1_CH2</text>
<text x="122" y="89.8">GPIO4/TOUCH4/ADC1_CH3</text>
<text x="122" y="92.3">GPIO5/TOUCH5/ADC1_CH4</text>
<text x="122" y="94.8">GPIO6/TOUCH6/ADC1_CH5</text>
<text x="110.1" y="99.9">GPIO8/TOUCH8/ADC1_CH7/SUBSPICS1</text>
<text x="122" y="97.4">GPIO7/TOUCH7/ADC1_CH6</text>
<text x="236.8" y="101.7">R13</text>
<text x="281.5" y="98.1" transform="rotate(-90 281.5 98.1)">+3V3</text>
<text x="89.8" y="105">GPIO10/TOUCH10/ADC1_CH9/FSPICS0/FSPIIO4/SUBSPICS0</text>
<text x="94.6" y="107.5">GPIO11/TOUCH11/ADC2_CH0/FSPID/FSPIIO5/SUBSPID</text>
<text x="103" y="102.5">GPIO9/TOUCH9/ADC1_CH8/FSPIHD/SUBSPIHD</text>
<text x="204.9" y="105">4,7k</text>
<text x="205.1" y="103">R23</text>
<text x="224.8" y="106.3">BC337</text>
<text x="224.8" y="103.7">Q4</text>
<text x="236.8" y="103.7">220</text>
<text x="90" y="110.1">GPIO12/TOUCH12/ADC2_CH1/FSPICLK/FSPIIO6/SUBSPICLK</text>
<text x="94.5" y="112.6">GPIO13/TOUCH13/ADC2_CH2/FSPIQ/FSPIIO7/SUBSPIQ</text>
<text x="239.6" y="111.9">R15</text>
<text x="239.6" y="113.9">220</text>
<text x="255.7" y="113.1">YELLOW</text>
<text x="91.1" y="115.2">GPIO14/TOUCH14/ADC2_CH3/FSPIWP/FSPIDQS/SUBSPIWP</text>
<text x="122.2" y="117.7">GPIO17/U1TXD/ADC2_CH6</text>
<text x="204.9" y="119">4,7k</text>
<text x="205.1" y="116.9">R24</text>
<text x="233.7" y="117.7">Q3</text>
<text x="258" y="115.7">D7</text>
<text x="111.2" y="120.2">GPIO18/U1RXD/ADC2_CH7/CLK_OUT3</text>
<text x="121.3" y="125.3">GPIO38/FSPIWP/SUBSPIWP</text>
<text x="140.5" y="122.8">GPIO21</text>
<text x="233.7" y="120.2">BC337</text>
<text x="257.4" y="122.3">RED</text>
<text x="258" y="124.8">D9</text>
<text x="63.2" y="130.4">SPIIO6/GPIO35/FSPID/SUBSPID</text>
<text x="140.5" y="127.9">GPIO45</text>
<text x="140.5" y="130.4">GPIO46</text>
<text x="229.1" y="131.7">GND</text>
<text x="247" y="127.1">R16</text>
<text x="247" y="129.1">220</text>
<text x="63.2" y="132.9">SPIIO7/GPIO36/FSPICLK/SUBSPICLK</text>
<text x="63.2" y="135.5">SPIDQS/GPIO37/FSPIQ/SUBSPIQ</text>
<text x="106.3" y="136.1" transform="rotate(-90 106.3 136.1)">GND</text>
<text x="111.1" y="135.5">GPIO48/SPICLK_N/SUBSPICLK_N_DIFF</text>
<text x="111.2" y="132.9">GPIO47/SPICLK_P/SUBSPICLK_P_DIFF</text>
<text x="212.5" y="134.2">4,7k</text>
<text x="212.7" y="132.2">R25</text>
<text x="243.8" y="135.5">BC337</text>
<text x="243.8" y="132.9">Q2</text>
<text x="250.8" y="137.3">R14</text>
<text x="255.9" y="132.4">GREEN</text>
<text x="257.1" y="135">D10</text>
<text x="250.8" y="139.3">220</text>
<text x="256.8" y="142.6">BLUE</text>
<text x="88.9" y="146.9">ANT1</text>
<text x="88.9" y="149.5">CAB.6061</text>
<text x="149.9" y="148.2">GW.20.A151</text>
<text x="149.9" y="145.6">ANT2</text>
<text x="212.5" y="149.5">4,7k</text>
<text x="212.7" y="147.4">R26</text>
<text x="239.3" y="145.6">GND</text>
<text x="251.5" y="148.2">Q1</text>
<text x="258" y="145.4">D8</text>
<text x="103.4" y="150.7">GND</text>
<text x="251.5" y="150.7">BC337</text>
<text x="246.9" y="164.7">GND</text>
</g>
<text font-size="1.8" fill="#0f0f0f" x="59.7" y="55.5">EN</text>
<g font-size="1.8" fill="#a90000">
<text x="60.3" y="63.2">3</text>
<text x="105.2" y="60.4" transform="rotate(-90 105.2 60.4)">2</text>
<text x="148.5" y="63.2">37</text>
<text x="148.5" y="65.8">36</text>
<text x="161.2" y="60.7">1</text>
<text x="161.2" y="63.2">3</text>
<text x="161.2" y="65.8">5</text>
<text x="170.1" y="60.7">2</text>
<text x="170.1" y="63.2">4</text>
<text x="170.1" y="65.8">6</text>
<text x="60.3" y="70.9">8</text>
<text x="148.5" y="70.9">14</text>
<text x="60.3" y="73.4">9</text>
<text x="148.5" y="73.4">13</text>
<text x="59.6" y="78.5">32</text>
<text x="59.6" y="81">33</text>
<text x="59.6" y="83.6">34</text>
<text x="148.5" y="78.5">27</text>
<text x="148.5" y="81">39</text>
<text x="148.5" y="83.6">38</text>
<text x="59.6" y="86.1">35</text>
<text x="148.5" y="86.1">15</text>
<text x="149.2" y="88.6">4</text>
<text x="149.2" y="91.2">5</text>
<text x="149.2" y="93.7">6</text>
<text x="148.5" y="98.8">12</text>
<text x="148.5" y="101.3">17</text>
<text x="149.2" y="96.3">7</text>
<text x="222" y="101" transform="rotate(-90 222 101)">1</text>
<text x="148.5" y="103.9">18</text>
<text x="148.5" y="106.4">19</text>
<text x="215.2" y="103.9">2</text>
<text x="148.5" y="109">20</text>
<text x="148.5" y="111.5">21</text>
<text x="222" y="108.7" transform="rotate(-90 222 108.7)">3</text>
<text x="148.5" y="114">22</text>
<text x="148.5" y="116.6">10</text>
<text x="148.5" y="119.1">11</text>
<text x="220.2" y="117.7">GND2</text>
<text x="230.9" y="115" transform="rotate(-90 230.9 115)">1</text>
<text x="148.5" y="121.7">23</text>
<text x="148.5" y="124.2">31</text>
<text x="230.9" y="122.6" transform="rotate(-90 230.9 122.6)">3</text>
<text x="59.6" y="129.3">28</text>
<text x="59.6" y="131.8">29</text>
<text x="148.5" y="126.7">26</text>
<text x="148.5" y="129.3">16</text>
<text x="148.5" y="131.8">24</text>
<text x="241" y="130.2" transform="rotate(-90 241 130.2)">1</text>
<text x="59.6" y="134.4">30</text>
<text x="148.5" y="134.4">25</text>
<text x="234.2" y="133.1">2</text>
<text x="241" y="137.9" transform="rotate(-90 241 137.9)">3</text>
<text x="105.2" y="139.1" transform="rotate(-90 105.2 139.1)">1</text>
<text x="241.9" y="148.3">2</text>
<text x="248.7" y="145.5" transform="rotate(-90 248.7 145.5)">1</text>
<text x="248.7" y="153.1" transform="rotate(-90 248.7 153.1)">3</text>
</g>
<text font-size="1.8" fill="#009600" x="157.5" y="60.6">EN</text>
<g font-size="1.8" fill="#0000c2">
<text x="91.1" y="157.6">WLAN RF (mechanical,</text>
<text x="91.1" y="159.7">routed</text>
<text x="91.1" y="161.7">U6</text>
<text x="94.8" y="161.7">IPEX</text>
<text x="98.3" y="159.7">on</text>
<text x="101.8" y="159.7">PCB):</text>
<text x="114.2" y="157.6">not</text>
<text x="114.4" y="161.7">pigtail</text>
<text x="91.1" y="165.8">ANT2</text>
<text x="91.1" y="167.8">bulkhead</text>
<text x="96.9" y="165.8">antenna</text>
<text x="100.8" y="167.8">(outside)</text>
<text x="105.6" y="165.8">screws</text>
<text x="108.9" y="163.8">enclosure</text>
<text x="113.1" y="165.8">onto</text>
</g>
<g font-size="1.4" fill="#a90000">
<text x="32.8" y="29.8" transform="rotate(-90 32.8 29.8)">1</text>
<text x="32.8" y="34.9" transform="rotate(-90 32.8 34.9)">2</text>
<text x="111.1" y="44.2">1</text>
<text x="116.2" y="44.2">2</text>
<text x="184.8" y="45.5">1</text>
<text x="189.9" y="45.5">2</text>
<text x="23.9" y="61.6" transform="rotate(-90 23.9 61.6)">1</text>
<text x="26.4" y="61.6" transform="rotate(-90 26.4 61.6)">2</text>
<text x="19.7" y="70.9">2</text>
<text x="24.8" y="70.9">1</text>
</g>
<g font-size="1.4" fill="#006464">
<text x="24.9" y="57.4" transform="rotate(-90 24.9 57.4)">1</text>
<text x="27.4" y="57.4" transform="rotate(-90 27.4 57.4)">2</text>
</g>
</svg>
